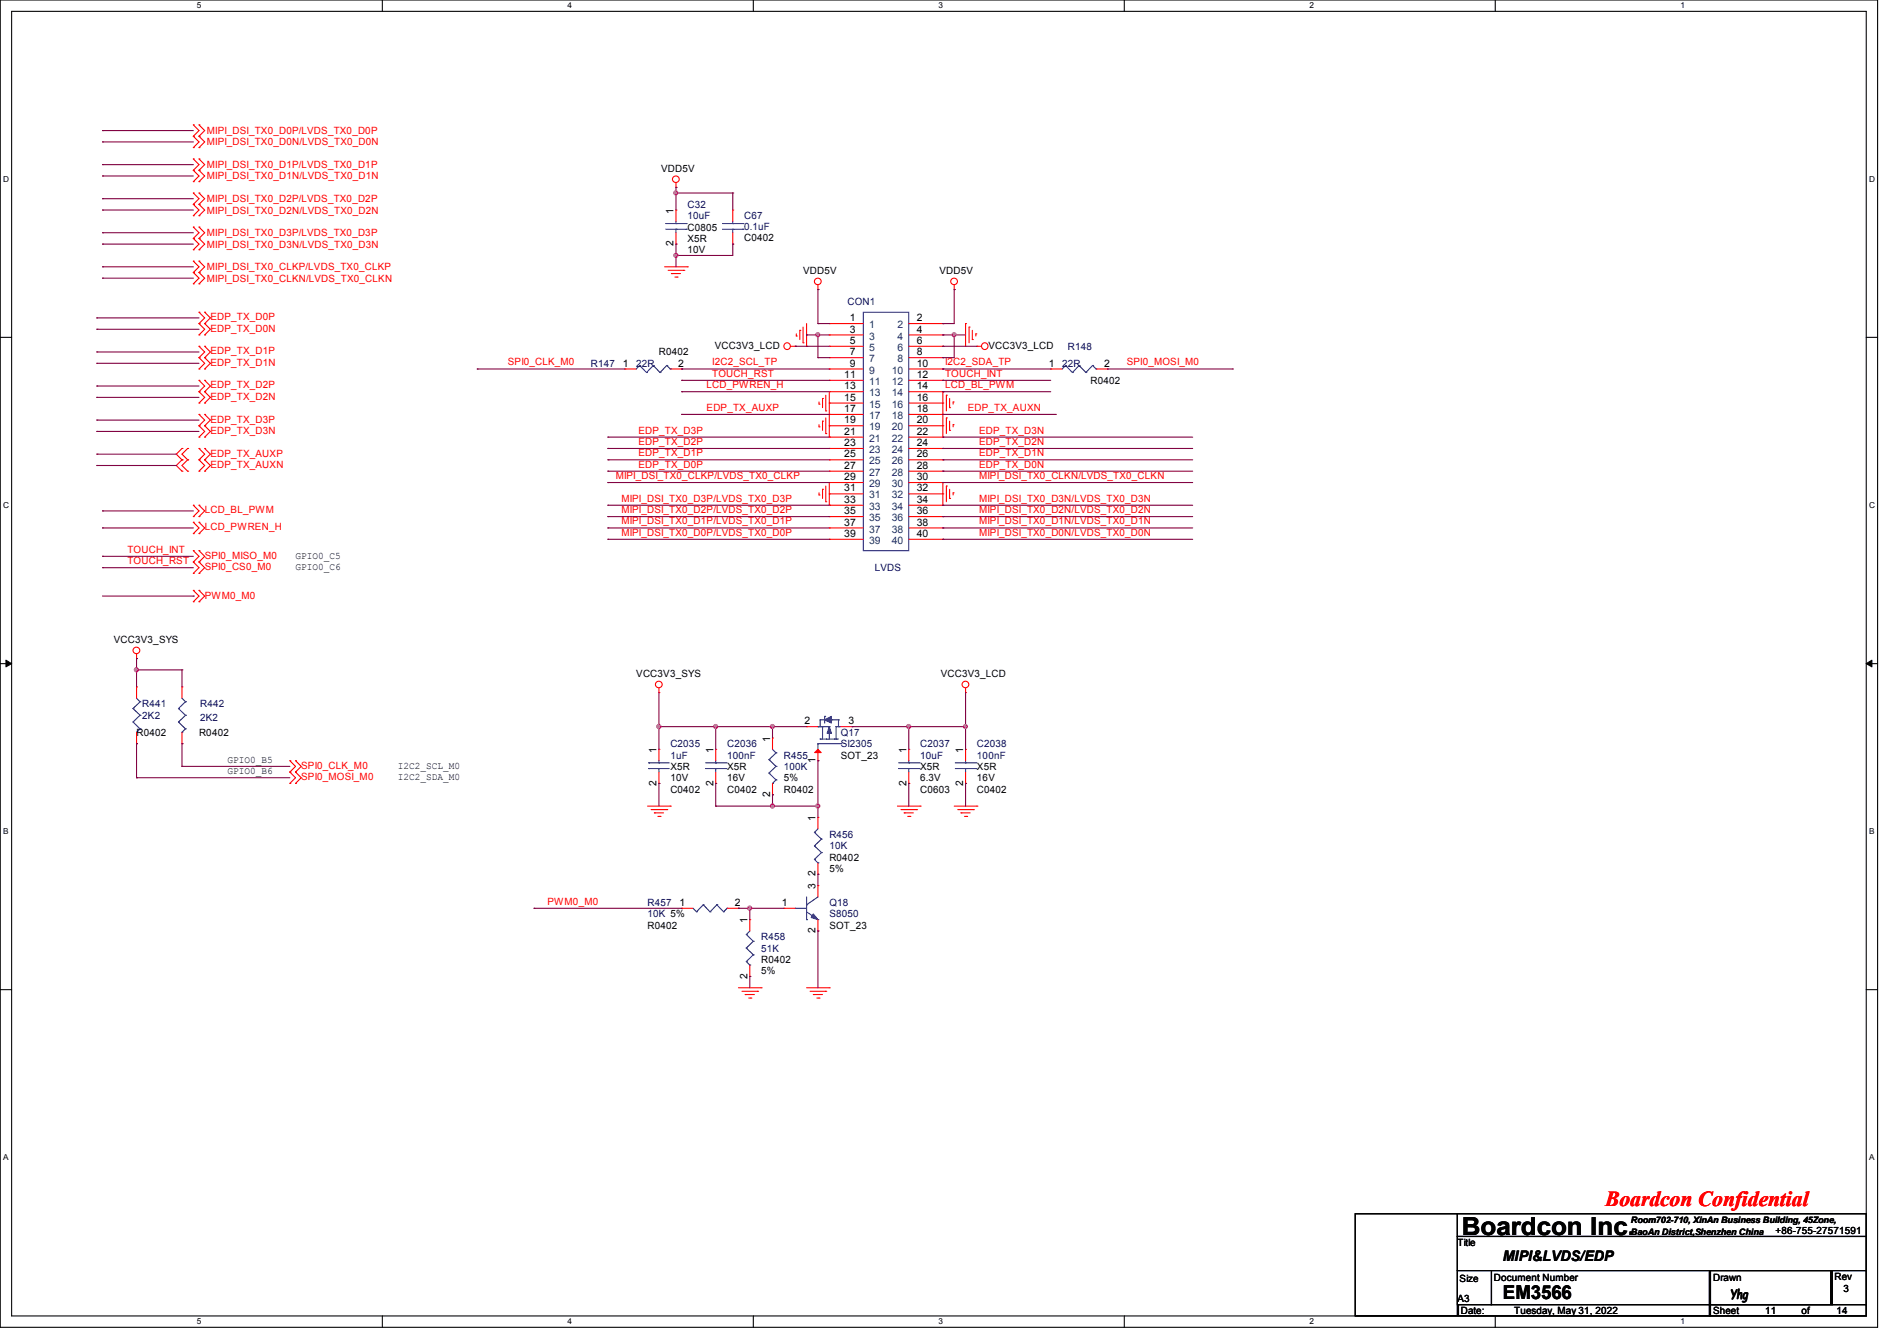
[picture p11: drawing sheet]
<svg xmlns="http://www.w3.org/2000/svg" width="297mm" height="210mm" viewBox="0 0 297 210" stroke-linecap="round" stroke-linejoin="round" font-family="sans-serif">
<path d="M0 0h294v207.9h-294zM1.8 1.8h290.4v204.3h-290.4z" fill="none" stroke="#000" stroke-width=".17"/>
<g fill="#fff">
<path d="M30.8 .2h.7v1.4h-.7z"/>
<path d="M30.8 206.2h.7v1.4h-.7z"/>
</g>
<path d="M59.9 0v1.8M59.9 206.1v1.8" fill="none" stroke="#000" stroke-width=".17"/>
<g fill="#fff">
<path d="M88.9 .2h.6v1.4h-.6z"/>
<path d="M88.9 206.2h.6v1.4h-.6z"/>
</g>
<path d="M117.9 0v1.8M117.9 206.1v1.8" fill="none" stroke="#000" stroke-width=".17"/>
<g fill="#fff">
<path d="M146.9 .2h.7v1.4h-.7z"/>
<path d="M146.9 206.2h.7v1.4h-.7z"/>
</g>
<path d="M176 0v1.8M176 206.1v1.8" fill="none" stroke="#000" stroke-width=".17"/>
<g fill="#fff">
<path d="M205 .2h.7v1.4h-.7z"/>
<path d="M205 206.2h.7v1.4h-.7z"/>
</g>
<path d="M234.1 0v1.8M234.1 206.1v1.8" fill="none" stroke="#000" stroke-width=".17"/>
<g fill="#fff">
<path d="M263.1 .2h.7v1.4h-.7z"/>
<path d="M263.1 206.2h.7v1.4h-.7z"/>
<path d="M.5 27.3h.9v1.4h-.9z"/>
<path d="M292.7 27.3h.8v1.4h-.8z"/>
<path d="M.5 78.4h.9v1.4h-.9z"/>
<path d="M292.7 78.4h.8v1.4h-.8z"/>
</g>
<path d="M0 52.8h1.8M292.2 52.8h1.8" fill="none" stroke="#000" stroke-width=".17"/>
<g fill="#fff">
<path d="M.5 129.5h.8v1.4h-.8z"/>
<path d="M292.7 129.5h.8v1.4h-.8z"/>
</g>
<path d="M0 103.9h1.8M292.2 103.9h1.8" fill="none" stroke="#000" stroke-width=".17"/>
<path d="M.9 103.4l.9 .5-.9 .5zM292.2 103.9l.9-.5v1z" fill="#000" stroke="#000" stroke-width=".16"/>
<g fill="#fff">
<path d="M.5 180.5h.8v1.4h-.8z"/>
<path d="M292.7 180.5h.8v1.4h-.8z"/>
</g>
<g fill="none" stroke="#000" stroke-width=".17">
<path d="M0 155h1.8M292.2 155h1.8M212.2 190.1h16v16h-16zM228.2 190.1h64v3.5h-64zM228.2 193.6h64v5.4h-64zM228.2 199h5.3v5.3h-5.3zM233.5 199h53.4v5.3h-53.4zM267.6 199h.1M267.6 199v5.3M267.8 199h18.8v5.3h-18.8zM286.9 199h5.3v5.3h-5.3zM228.3 204.3h39.5v1.8h-39.5z"/>
<path d="M267.6 204.3h24.6v1.8h-24.6z"/>
</g>
<g fill="none" stroke="#f00" stroke-width=".17">
<path d="M30.3 19.6h.1M30.3 19.6l.9 .8-.9 .9M31.2 19.6h.1M31.2 19.6l.8 .8-.8 .9M30.3 21.3h.1M30.3 23.1h.1M30.3 26.7h.1M30.3 24.9h.1M30.3 28.4h.1M30.3 32h.1M30.3 30.2h.1M30.3 33.8h.1"/>
<path d="M30.3 37.3h.1M30.3 35.6h.1M30.3 39.1h.1M30.3 21.3l.9 .9-.9 .9M30.3 24.9l.9 .9-.9 .9M30.3 26.7l.9 .9-.9 .8M30.3 30.2l.9 .9-.9 .9M30.3 32l.9 .9-.9 .9M30.3 35.6l.9 .8-.9 .9M30.3 37.3l.9 .9-.9 .9M31.2 21.3h.1M31.2 23.1h.1"/>
<path d="M31.2 26.7h.1M31.2 24.9h.1M31.2 28.4h.1M31.2 32h.1M31.2 30.2h.1M31.2 33.8h.1M31.2 37.3h.1M31.2 35.6h.1M31.2 39.1h.1M31.2 21.3l.8 .9-.8 .9M31.2 24.9l.8 .9-.8 .9M31.2 26.7l.8 .9-.8 .8"/>
<path d="M31.2 30.2l.8 .9-.8 .9M31.2 32l.8 .9-.8 .9M31.2 35.6l.8 .8-.8 .9M31.2 37.3l.8 .9-.8 .9M105.8 29.3h.1M105.8 32.9h.1M105.8 38.2h.1M105.8 28.6v.7M105.8 32.9v1.8M105.8 36.4v1.8M114.7 32.9h.1M114.7 38.2h.1"/>
<path d="M114.7 32.9v1.8M114.7 36.4v1.8M30.3 42.7h.1M30.3 40.9h.1M30.3 44.4h.1M30.3 40.9l.9 .9-.9 .9M30.3 42.7l.9 .9-.9 .8M31.2 42.7h.1M31.2 40.9h.1M31.2 44.4h.1M31.2 50.7h.1M31.2 48.9h.1"/>
<path d="M31.2 52.5h.1M31.2 56h.1M31.2 54.2h.1M31.2 57.8h.1M31.2 59.6h.1M31.2 40.9l.8 .9-.8 .9M31.2 42.7l.8 .9-.8 .8M31.2 48.9l.8 .9-.8 .9M31.2 50.7l.8 .9-.8 .9M31.2 54.2l.8 .9-.8 .9M31.2 56l.8 .9-.8 .9M31.2 59.6l.8 .9-.8 .8"/>
<path d="M32 50.7h.1M32 48.9h.1M32 52.5h.1M32 56h.1M32 54.2h.1M32 57.8h.1M32 59.6h.1M32 48.9l.9 .9-.9 .9M32 50.7l.9 .9-.9 .9M32 54.2l.9 .9-.9 .9M32 56l.9 .9-.9 .9M32 59.6l.9 .9-.9 .8"/>
<path d="M97.8 57.8h.1M97.8 57.8h1.8M104.1 41.8h3.5M104.6 42.3h2.5M104.9 57.8h1.8M105.1 42.8h.1M105.1 42.8h1.5M105.7 43.4h.3M106 43.4h.1M106.7 57.8h.1M107.1 42.3h.1M107.6 41.8h.1"/>
<path d="M123.8 54.2h.7M124.5 54.2h.1M124.7 52.6h.1M124.7 52.3v.3M125.2 51.7h.1M125.2 51.7v1.5M125.7 53.7h.1M125.7 51.2v2.5M126.3 54.2h.1M126.3 50.7v3.5M128.1 45.3h.1M128.1 44.6v.7"/>
<path d="M129.8 50.7h.1M129.8 52.5h.1M129.8 54.2h.1M129.8 56h.1M129.8 57.8h.1M129.8 59.6h.1M129.8 54.2h5.4M129.8 57.8h5.4M129.8 50.7h5.4M129.8 52.5h5.4M129.8 56h5.4M129.8 59.6h5.4"/>
<path d="M142.3 54.2h5.3M142.3 57.8h5.3M142.3 50.7h5.3M142.3 52.5h5.3M142.3 56h5.3M142.3 59.6h5.3M147.6 50.7h.1M147.6 52.5h.1M147.6 54.2h.1M147.6 56h.1M147.6 57.8h.1M147.6 59.6h.1"/>
<path d="M149.4 45.3h.1M149.4 44.6v.7M151.2 50.7h.1M151.2 50.7v3.5M151.7 51.2h.1M151.7 51.2v2.5M152.2 53.2h.1M152.2 51.7v1.5M152.8 52.3h.1M152.8 52.3v.3M153 54.2h.1M153 54.2h.7"/>
<path d="M164.5 57.8h.1M164.5 57.8h1.8M171.6 57.8h1.8M173.4 57.8h.1M28.5 70.2h.1M28.5 72h.1M28.5 73.8h.1M28.5 70.2l-.9 .9 .9 .9M28.5 72l-.9 .9 .9 .9M29.4 72h.1M29.4 70.2h.1M29.4 73.8h.1"/>
<path d="M29.4 70.2l-.9 .9 .9 .9M29.4 72l-.9 .9 .9 .9M30.3 79.1h.1M30.3 79.1l.9 .9-.9 .9M31.2 79.1h.1M31.2 61.3h.1M31.2 63.1h.1M31.2 66.7h.1M31.2 64.9h.1M31.2 68.5h.1M31.2 72h.1M31.2 70.2h.1"/>
<path d="M31.2 73.8h.1M31.2 79.1l.8 .9-.8 .9M31.2 61.3l.8 .9-.8 .9M31.2 64.9l.8 .9-.8 .9M31.2 66.7l.8 .9-.8 .9M31.2 70.2l.8 .9-.8 .9M31.2 72l.8 .9-.8 .9M32 61.3h.1M32 63.1h.1M32 66.7h.1M32 64.9h.1M32 68.5h.1"/>
<path d="M32 72h.1M32 70.2h.1M32 73.8h.1M32 61.3l.9 .9-.9 .9M32 64.9l.9 .9-.9 .9M32 66.7l.9 .9-.9 .9M32 70.2l.9 .9-.9 .9M32 72l.9 .9-.9 .9M128.2 63.3h.1M128.2 66.8h.1M128.2 77.5h.1M128.2 62.9v.4"/>
<path d="M128.2 66.5v.3M128.2 77.2v.3M128.8 62.4h.1M128.8 66h.1M128.8 76.6h.1M128.8 62.4v1.4M128.8 66v1.4M128.8 76.6v1.5M129.3 64.3h.1M129.3 67.9h.1M129.3 78.6h.1M129.3 61.9v2.4"/>
<path d="M129.3 65.4v2.5M129.3 76.1v2.5M129.8 64.9h.1M129.8 68.5h.1M129.8 79.1h.1M129.8 61.3h.1M129.8 63.1h.1M129.8 66.7h.1M129.8 70.2h.1M129.8 72h.1M129.8 73.8h.1M129.8 75.6h.1"/>
<path d="M129.8 77.3h.1M129.8 61.3v7.2M129.8 75.6v3.5M129.8 61.3h5.4M129.8 63.1h5.4M129.8 64.9h5.4M129.8 66.7h5.4M129.8 68.5h5.4M129.8 70.2h5.4M129.8 72h5.4M129.8 73.8h5.4M129.8 75.6h5.4"/>
<path d="M129.8 77.3h5.4M129.8 79.1h5.4M142.3 61.3h5.3M142.3 63.1h5.3M142.3 64.9h5.3M142.3 66.7h5.3M142.3 68.5h5.3M142.3 70.2h5.3M142.3 72h5.3M142.3 73.8h5.3M142.3 75.6h5.3M142.3 77.3h5.3"/>
<path d="M142.3 79.1h5.3M147.6 61.3h.1M147.6 64.9h.1M147.6 75.6h.1M147.6 63.1h.1M147.6 66.7h.1M147.6 68.5h.1M147.6 70.2h.1M147.6 72h.1M147.6 73.8h.1M147.6 77.3h.1M147.6 79.1h.1"/>
<path d="M147.6 61.3v7.2M147.6 75.6v3.5M148.2 61.9h.1M148.2 65.4h.1M148.2 76.1h.1M148.2 61.9v2.4M148.2 65.4v2.5M148.2 76.1v2.5M148.7 63.8h.1M148.7 67.4h.1M148.7 78.1h.1M148.7 62.4v1.4"/>
<path d="M148.7 66v1.4M148.7 76.6v1.5M149.2 62.9h.1M149.2 66.5h.1M149.2 77.2h.1M149.2 62.9v.4M149.2 66.5v.3M149.2 77.2v.3M30.3 80.9h.1M30.3 88h.1M30.3 86.2h.1M30.3 83.6h.1"/>
<path d="M30.3 81.8h.1M30.3 89.8h.1M30.3 94.2h.1M30.3 92.5h.1M30.3 86.2l.9 .9-.9 .9M30.3 81.8l.9 .9-.9 .9M30.3 88l.9 .9-.9 .9M30.3 92.5l.9 .8-.9 .9M31.2 80.9h.1M31.2 88h.1M31.2 86.2h.1M31.2 83.6h.1"/>
<path d="M31.2 81.8h.1M31.2 89.8h.1M31.2 94.2h.1M31.2 92.5h.1M31.2 86.2l.8 .9-.8 .9M31.2 81.8l.8 .9-.8 .9M31.2 88l.8 .9-.8 .9M31.2 92.5l.8 .8-.8 .9M129.8 80.9h.1M129.8 82.7h.1M129.8 84.5h.1M129.8 80.9h5.4"/>
<path d="M129.8 82.7h5.4M129.8 84.5h5.4M142.3 80.9h5.3M142.3 82.7h5.3M142.3 84.5h5.3M147.6 80.9h.1M147.6 82.7h.1M147.6 84.5h.1M21.4 103.1h.1M21.4 107.6h.1M21.4 116.5h.1M21.4 102.4v.7"/>
<path d="M21.4 107.6v1.7M21.4 114.7v1.8M28.5 107.6h.1M28.5 116.5h.1M28.5 107.6v1.7M28.5 114.7v1.8M45.4 119.1h.1M45.4 119.1l.9 .9-.9 .9M46.3 119.1h.1M46.3 119.1l.9 .9-.9 .9M103.2 108.5h.1M103.2 117.3h.1"/>
<path d="M103.2 107.7v.8M103.2 117.3v1.8M112.1 117.3h.1M112.1 117.3v1.8M120.9 115.6h.1M120.9 115.6v1.7M126.3 113.8h.1M126.3 113.8h1.8M128.1 119.1h.1M128.1 117.3v1.8M131.6 113.8h1.8M133.4 113.8h.1"/>
<path d="M142.3 117.3h.1M142.3 117.3v1.8M151.2 108.5h.1M151.2 117.3h.1M151.2 107.7v.8M151.2 117.3v1.8M45.4 120.9h.1M45.4 122.7h.1M45.4 120.9l.9 .9-.9 .9M46.3 120.9h.1M46.3 122.7h.1M46.3 120.9l.9 .9-.9 .9"/>
<path d="M101.4 126.2h3.5M101.9 126.8h2.5M102.4 127.3h.1M102.4 127.3h1.5M103 127.8h.3M103.2 122.7h.1M103.2 120.9v1.8M103.3 127.8h.1M104.4 126.8h.1M104.9 126.2h.1M112.1 122.7h.1M112.1 120.9v1.8"/>
<path d="M120.9 124.5h.1M120.9 122.7v1.8M128.1 128h.1M128.1 136.9h.1M128.1 138.7h.1M128.1 128v1.8M128.1 135.1v1.8M128.1 138.7v1.8M140.5 126.2h3.6M141.1 126.8h2.4M141.6 127.3h.1M141.6 127.3h1.4"/>
<path d="M142.1 127.8h.4M142.3 122.7h.1M142.3 120.9v1.8M142.5 127.8h.1M143.5 126.8h.1M144.1 126.2h.1M149.4 126.2h3.6M149.9 126.8h2.5M150.5 127.3h.1M150.5 127.3h1.4M151 127.8h.3M151.2 122.7h.1"/>
<path d="M151.2 120.9v1.8M151.3 127.8h.1M152.4 126.8h.1M153 126.2h.1M106.7 142.2h.1M106.7 142.2h1.8M113.8 142.2h1.8M115.6 142.2h.1M115.6 154.7h3.6M116.2 155.2h2.4M116.7 155.7h.1M116.7 155.7h1.4"/>
<path d="M117.2 156.3h.4M117.4 144h.1M117.4 152.9h.1M117.4 144v1.8M117.4 151.1v1.8M117.6 156.3h.1M118.6 155.2h.1M119.2 154.7h.1M122.7 142.2h.1M122.7 142.2h1.8M126.3 154.7h3.5M126.8 155.2h2.5"/>
<path d="M127.3 155.7h.1M127.3 155.7h1.5M127.9 156.3h.3M128.1 145.8h.1M128.1 144v1.8M128.2 156.3h.1M129.3 155.2h.1M129.8 154.7h.1"/>
<circle cx="105.8" cy="28.1" r=".52"/>
<circle cx="123.2" cy="54.2" r=".52"/>
<circle cx="128" cy="44.1" r=".52"/>
<circle cx="149.4" cy="44.1" r=".52"/>
<circle cx="154.2" cy="54.2" r=".52"/>
<circle cx="21.4" cy="101.9" r=".52"/>
<circle cx="103.2" cy="107.2" r=".52"/>
<circle cx="151.2" cy="107.2" r=".52"/>
</g>
<g fill="none" stroke="#00f" stroke-width=".17">
<path d="M104.2 35.9h3.2M104.2 35h3.2M105.8 35h.1M105.8 35.9h.1M105.8 34.7v.3M105.8 35.9v.5M107.4 35.9h.1M107.4 35h.1M113.1 35.9h3.2M113.1 35h3.2M114.7 35h.1M114.7 35.9h.1"/>
<path d="M114.7 34.7v.3M114.7 35.9v.5M116.3 35.9h.1M116.3 35h.1M100.2 57.2h.1M100.2 57.2l-.6 .6M100.2 57.2l1 1.1M101.2 58.3h.1M102.3 57.2h.1M102.3 57.2l-1.1 1.1M102.3 57.2l1 1.1M103.3 58.3h.1"/>
<path d="M104.4 57.2h.1M104.4 57.2l-1.1 1.1M104.4 57.2l.5 .6M104.9 57.8h.1M135.2 48.9h7.1v37.3h-7.1zM166.8 57.2h.1M166.8 57.2l-.5 .6M166.8 57.2l1.1 1.1M167.9 58.3h.1M169 57.2h.1M169 57.2l-1.1 1.1M169 57.2l1 1.1"/>
<path d="M170 58.3h.1M171.1 57.2h.1M171.1 57.2l-1.1 1.1M171.1 57.2l.5 .6M171.6 57.8h.1M20.8 111h.1M20.8 113.1h.1M20.8 111l1.1 1M20.8 113.1l1.1 1M21.4 114.7h.1M21.4 109.3l.5 .6M21.9 109.9h.1"/>
<path d="M21.9 112h.1M21.9 114.1h.1M21.9 109.9l-1.1 1.1M21.9 112l-1.1 1.1M21.9 114.1l-.5 .6M27.9 111h.1M27.9 113.1h.1M27.9 111l1.1 1M27.9 113.1l1.1 1M28.5 114.7h.1M28.5 109.3l.5 .6M29 109.9h.1"/>
<path d="M29 112h.1M29 114.1h.1M29 109.9l-1.1 1.1M29 112l-1.1 1.1M29 114.1l-.5 .6M101.6 119.5h.1M101.6 119.5h3.2M103.2 119.5h.1M103.2 119.1v.4M110.4 119.5h3.3M112.1 119.5h.1M112.1 119.1v.4"/>
<path d="M113.7 119.5h.1M120.4 119h.1M120.4 119l1.1 1M120.9 117.3l.6 .6M121.5 117.9h.1M121.5 117.9l-1.1 1.1M128.1 113.8h.1M128.1 116.5h.1M128.1 113.8h1.7M128.1 116.5v.8M128.1 116.5h3.5M128.4 115.7h.1"/>
<path d="M128.4 112.7h.1M128.4 113.8h.1M128.4 115.7h.7M128.4 112.7h.7M128.4 112.7v1.1M128.8 113.8h.1M128.8 113.8v1.9M129.1 112.2h.1M129.1 112.2v1M129.3 115.7h.1M129.3 115.7h1.1M129.8 113.8h.1"/>
<path d="M129.8 114.7h.1M129.8 113.8v.7M129.8 114.7v1M130.2 112.7h.1M130.2 112.7h1.1M130.6 115.7h.1M130.6 115.7h.7M130.9 115.7h.1M130.9 113.8h.1M130.9 113.8h.7M130.9 113.8v1.9M131.3 113.8h.1"/>
<path d="M131.3 112.7h.1M131.3 112.7v1.1M131.6 116.5h.1M140.7 119.5h3.2M142.3 119.5h.1M142.3 119.1v.4M143.9 119.5h.1M149.6 119.5h3.2M151.2 119.5h.1M151.2 119.1v.4M152.8 119.5h.1M101.6 120.4h.1"/>
<path d="M101.6 120.4h3.2M103.2 120.4h.1M103.2 120.4v.5M110.4 120.4h3.3M112.1 120.4h.1M112.1 120.4v.5M113.7 120.4h.1M120.4 121.1h.1M120.4 121.1l1.1 1M120.9 122.7h.1M121.5 120h.1M121.5 122.1h.1"/>
<path d="M121.5 120l-1.1 1.1M121.5 122.1l-.6 .6M127.5 130.3h.1M127.5 132.5h.1M127.5 134.6h.1M127.5 130.3l1.1 1.1M127.5 132.5l1.1 1M127.5 134.6l.6 .5M128.1 135.1h.1M128.1 129.8l-.6 .5M128.6 131.4h.1M128.6 133.5h.1"/>
<path d="M128.6 131.4l-1.1 1.1M128.6 133.5l-1.1 1.1M140.7 120.4h3.2M142.3 120.4h.1M142.3 120.4v.5M143.9 120.4h.1M149.6 120.4h3.2M151.2 120.4h.1M151.2 120.4v.5M152.8 120.4h.1M108.5 142.2l.6 .6M109.1 142.8h.1"/>
<path d="M110.1 141.7h.1M110.1 141.7l-1 1.1M110.1 141.7l1.1 1.1M111.2 142.8h.1M112.2 141.7h.1M112.2 141.7l-1 1.1M112.2 141.7l1.1 1.1M113.3 142.8h.1M113.8 142.2h.1M113.8 142.2l-.5 .6M116.8 146.3h.1M116.8 148.5h.1"/>
<path d="M116.8 150.6h.1M116.8 150.6l.6 .5M116.8 146.3l1.1 1.1M116.8 148.5l1.1 1M117.4 151.1h.1M117.4 145.8l-.6 .5M117.9 147.4h.1M117.9 149.5h.1M117.9 147.4l-1.1 1.1M117.9 149.5l-1.1 1.1M124.5 142.2h.1M124.5 142.2h1.8"/>
<path d="M126.3 141.7h.1M126.3 144h.1M126.3 142.8l1.8 1.2M126.3 140.5v3.5M128.1 144h.1M128.1 140.5l-1.8 1.2"/>
</g>
<g fill="#00f" stroke="#00f" stroke-width=".17">
<path d="M129.8 113.8l.4 1.1h-.7z"/>
<path d="M129.1 112.7l1.1-.5v1z"/>
<path d="M127.3 143.1l.8 .9-1.1-.3z"/>
</g>
<path d="M128.1 117.3l.5 .6h-1z" fill="#f00" stroke="#f00" stroke-width=".17"/>
<g fill="none" stroke="#800040" stroke-width=".17">
<path d="M16 20.4h.1M16 25.8h.1M16 31.1h.1M16 32.9h.1M16 36.4h.1M16 38.2h.1M16 22.2h.1M16 27.6h.1M16 20.4h14.3M16 25.8h14.3M16 31.1h14.3M16 32.9h14.3"/>
<path d="M16 36.4h14.3M16 38.2h14.3M16 22.2h14.3M16 27.6h14.3M105.8 29.3h.1M105.8 30.2h.1M105.8 38.2h.1M105.8 29.3v3.6M105.8 38.2v3.6M105.8 30.2h8.9M114.7 30.2h.1M114.7 38.2h.1"/>
<path d="M114.7 30.2v2.7M114.7 38.2v1.8h-8.9M15.2 56.9h.1M15.2 55.1h.1M15.2 51.6h.1M15.2 49.8h.1M15.2 56.9h16M15.2 55.1h16M15.2 51.6h16M15.2 49.8h16M16 41.8h.1M16 43.6h.1"/>
<path d="M16 41.8h14.3M16 43.6h14.3M74.7 57.8h.1M74.7 57.8h23.1M105.8 40h.1M106.7 57.8h.1M106.7 59.6h.1M106.7 57.8h23.1M106.7 59.6h23.1M124.5 54.2h.1M124.5 54.2h5.3M126.3 52.5h.1"/>
<path d="M126.3 52.5h3.5M128.1 45.3h.1M128.1 52.5h.1M128.1 56h.1M128.1 50.7h.1M128.1 45.3v5.4M128.1 52.5v3.5M128.1 56h1.7M128.1 50.7h1.7M147.6 57.8h.1M147.6 54.2h.1M147.6 56h.1"/>
<path d="M147.6 59.6h.1M147.6 52.5h.1M147.6 50.7h.1M147.6 52.5h3.6M147.6 57.8h16.9M147.6 54.2h5.4M147.6 59.6h16.9M149.4 45.3h.1M149.4 52.5h.1M149.4 45.3v5.4h-1.8M149.4 52.5v3.5h-1.8M173.4 57.8h19.6"/>
<path d="M193 57.8h.1M15.2 60.5h.1M15.2 62.2h.1M15.2 67.6h.1M15.2 71.1h.1M15.2 72.9h.1M15.2 65.8h.1M15.2 60.5h16M15.2 62.2h16M15.2 67.6h16M15.2 71.1h12.4M15.2 72.9h12.4"/>
<path d="M15.2 65.8h16M95.2 70.2h.1M95.2 72h.1M95.2 73.8h.1M95.2 75.6h.1M95.2 79.1h.1M95.2 68.5h.1M95.2 70.2h34.6M95.2 68.5h34.6M95.2 72h34.6M95.2 73.8h34.6M95.2 75.6h34.6"/>
<path d="M95.2 79.1h34.6M106.7 61.3h.1M106.7 64.9h.1M106.7 61.3h23.1M106.7 64.9h23.1M147.6 70.2h.1M147.6 61.3h.1M147.6 64.9h.1M147.6 68.5h.1M147.6 72h.1M147.6 73.8h.1M147.6 75.6h.1"/>
<path d="M147.6 79.1h.1M147.6 70.2h39.1M147.6 61.3h16.9M147.6 64.9h17.8M147.6 68.5h39.1M147.6 72h39.1M147.6 73.8h39.1M147.6 75.6h39.1M147.6 79.1h39.1M16 80h.1M16 87.1h.1M16 88.9h.1"/>
<path d="M16 82.7h.1M16 82.7h14.3M16 80h14.3M16 87.1h14.3M16 88.9h14.3M16 93.3h14.3M30.3 93.3h.1M95.2 80.9h.1M95.2 84.5h.1M95.2 82.7h.1M95.2 80.9h34.6M95.2 84.5h34.6"/>
<path d="M95.2 82.7h34.6M147.6 80.9h.1M147.6 84.5h.1M147.6 82.7h.1M147.6 80.9h39.1M147.6 84.5h39.1M147.6 82.7h39.1M21.4 103.1h.1M21.4 104.9h.1M21.4 116.5h.1M21.4 103.1v4.5M21.4 116.5v5.3"/>
<path d="M21.4 104.9h7.1M28.5 104.9h.1M28.5 116.5h.1M28.5 104.9v2.7M28.5 116.5v3.5M103.2 113.8h.1M103.2 108.5v8.8M103.2 113.8h23.1M112.1 113.8h.1M112.1 113.8v3.5M120.9 113.8h.1M120.9 113.8v1.8"/>
<path d="M128.1 119.1h.1M128.1 119.1v8.9M133.4 113.8h.1M133.4 113.8h17.8M142.3 113.8h.1M142.3 113.8v3.5M151.2 113.8h.1M151.2 108.5v8.8M21.4 121.8h.1M21.4 121.8h24M28.5 120h.1M28.5 120h16.9"/>
<path d="M103.2 122.7h.1M103.2 122.7v3.5M112.1 122.7h.1M112.1 126.2h.1M112.1 122.7v3.5M112.1 126.2h16M120.9 124.5h.1M120.9 126.2h.1M120.9 124.5v1.7M128.1 126.2h.1M128.1 136.9h.1M128.1 136.9v1.8"/>
<path d="M142.3 122.7h.1M142.3 122.7v3.5M151.2 122.7h.1M151.2 122.7v3.5M83.6 142.2h.1M83.6 142.2h23.1M115.6 142.2h.1M115.6 142.2h7.1M117.4 142.2h.1M117.4 152.9h.1M117.4 142.2v1.8M117.4 152.9v1.8"/>
<path d="M128.1 145.8h.1M128.1 145.8v8.9"/>
</g>
<g fill="#f0f" stroke="#f0f" stroke-width=".17">
<circle cx="128" cy="52.4" r=".32"/>
<circle cx="149.4" cy="52.4" r=".32"/>
<circle cx="105.8" cy="30.2" r=".32"/>
<circle cx="105.8" cy="40" r=".32"/>
<circle cx="21.4" cy="104.9" r=".32"/>
<circle cx="112" cy="113.8" r=".32"/>
<circle cx="103.1" cy="113.8" r=".32"/>
<circle cx="120.9" cy="113.8" r=".32"/>
<circle cx="151.2" cy="113.8" r=".32"/>
<circle cx="142.3" cy="113.8" r=".32"/>
<circle cx="128" cy="126.2" r=".32"/>
<circle cx="120.9" cy="126.2" r=".32"/>
<circle cx="117.4" cy="142.2" r=".32"/>
</g>
<text font-size="3.9" x="228.9" y="193.3">Boardcon Inc.</text>
<text font-size="3.3" fill="#f00" x="251.3" y="188.9">Boardcon Confidential</text>
<text font-size="3" x="235.3" y="203.5">EM3566</text>
<text font-size="2.3" x="235.3" y="197.5">MIPI&amp;LVDS/EDP</text>
<text font-size="2.1" x="270.9" y="203.4">Yhg</text>
<g font-size="1.6" fill="#f00">
<text x="32.4" y="21">MIPI_DSI_TX0_D0P/LVDS_TX0_D0P</text>
<text x="32.4" y="22.8">MIPI_DSI_TX0_D0N/LVDS_TX0_D0N</text>
<text x="32.4" y="26.3">MIPI_DSI_TX0_D1P/LVDS_TX0_D1P</text>
<text x="32.4" y="28.1">MIPI_DSI_TX0_D1N/LVDS_TX0_D1N</text>
<text x="32.4" y="31.7">MIPI_DSI_TX0_D2P/LVDS_TX0_D2P</text>
<text x="32.4" y="33.4">MIPI_DSI_TX0_D2N/LVDS_TX0_D2N</text>
<text x="32.4" y="37">MIPI_DSI_TX0_D3P/LVDS_TX0_D3P</text>
<text x="32.4" y="38.8">MIPI_DSI_TX0_D3N/LVDS_TX0_D3N</text>
<text x="32.4" y="42.3">MIPI_DSI_TX0_CLKP/LVDS_TX0_CLKP</text>
<text x="32.4" y="44.1">MIPI_DSI_TX0_CLKN/LVDS_TX0_CLKN</text>
<text x="32.9" y="50.2">EDP_TX_D0P</text>
<text x="32.9" y="51.9">EDP_TX_D0N</text>
<text x="32.9" y="55.5">EDP_TX_D1P</text>
<text x="32.9" y="57.3">EDP_TX_D1N</text>
<text x="79.5" y="57.2">SPI0_CLK_M0</text>
<text x="111.5" y="57.2">I2C2_SCL_TP</text>
<text x="111.5" y="59">TOUCH_RST</text>
<text x="148" y="57.2">I2C2_SDA_TP</text>
<text x="148" y="59">TOUCH_INT</text>
<text x="176.4" y="57.2">SPI0_MOSI_M0</text>
<text x="32.9" y="60.8">EDP_TX_D2P</text>
<text x="32.9" y="62.6">EDP_TX_D2N</text>
<text x="110.6" y="60.8">LCD_PWREN_H</text>
<text x="110.6" y="64.3">EDP_TX_AUXP</text>
<text x="148" y="60.8">LCD_BL_PWM</text>
<text x="151.5" y="64.3">EDP_TX_AUXN</text>
<text x="32.9" y="66.2">EDP_TX_D3P</text>
<text x="32.9" y="67.9">EDP_TX_D3N</text>
<text x="32.9" y="71.5">EDP_TX_AUXP</text>
<text x="100" y="69.7">EDP_TX_D2P</text>
<text x="100" y="71.5">EDP_TX_D1P</text>
<text x="100" y="67.9">EDP_TX_D3P</text>
<text x="153.3" y="69.7">EDP_TX_D2N</text>
<text x="153.3" y="67.9">EDP_TX_D3N</text>
<text x="153.3" y="71.5">EDP_TX_D1N</text>
<text x="32.9" y="73.3">EDP_TX_AUXN</text>
<text x="96.4" y="75">MIPI_DSI_TX0_CLKP/LVDS_TX0_CLKP</text>
<text x="100" y="73.2">EDP_TX_D0P</text>
<text x="153.3" y="73.2">EDP_TX_D0N</text>
<text x="153.3" y="75">MIPI_DSI_TX0_CLKN/LVDS_TX0_CLKN</text>
<text x="32" y="80.4">LCD_BL_PWM</text>
<text x="32" y="83.1">LCD_PWREN_H</text>
<text x="97.3" y="80.3">MIPI_DSI_TX0_D2P/LVDS_TX0_D2P</text>
<text x="97.3" y="78.6">MIPI_DSI_TX0_D3P/LVDS_TX0_D3P</text>
<text x="97.3" y="83.9">MIPI_DSI_TX0_D0P/LVDS_TX0_D0P</text>
<text x="97.3" y="82.1">MIPI_DSI_TX0_D1P/LVDS_TX0_D1P</text>
<text x="153.3" y="80.3">MIPI_DSI_TX0_D2N/LVDS_TX0_D2N</text>
<text x="153.3" y="78.6">MIPI_DSI_TX0_D3N/LVDS_TX0_D3N</text>
<text x="153.3" y="83.9">MIPI_DSI_TX0_D0N/LVDS_TX0_D0N</text>
<text x="153.3" y="82.1">MIPI_DSI_TX0_D1N/LVDS_TX0_D1N</text>
<text x="19.9" y="86.6">TOUCH_INT</text>
<text x="19.9" y="88.3">TOUCH_RST</text>
<text x="32" y="87.5">SPI0_MISO_M0</text>
<text x="32" y="89.3">SPI0_CS0_M0</text>
<text x="32" y="93.7">PWM0_M0</text>
<text x="47.2" y="120.4">SPI0_CLK_M0</text>
<text x="47.2" y="122.2">SPI0_MOSI_M0</text>
<text x="85.7" y="141.7">PWM0_M0</text>
</g>
<g font-size="1.6">
<text x="103.5" y="26.9">VDD5V</text>
<text x="105.5" y="33.4" transform="rotate(-90 105.5 33.4)">1</text>
<text x="105.5" y="38.6" transform="rotate(-90 105.5 38.6)">2</text>
<text x="107.6" y="36.1">C0805</text>
<text x="107.6" y="37.9">X5R</text>
<text x="107.6" y="39.7">10V</text>
<text x="116.5" y="37.7">C0402</text>
<text x="125.7" y="42.9">VDD5V</text>
<text x="147.1" y="42.9">VDD5V</text>
<text x="133.1" y="50.3">1</text>
<text x="133.1" y="52.1">3</text>
<text x="133.1" y="53.8">5</text>
<text x="143.5" y="50.3">2</text>
<text x="143.5" y="52.1">4</text>
<text x="143.5" y="53.8">6</text>
<text x="97.5" y="57.4">1</text>
<text x="103.2" y="55.7">R0402</text>
<text x="106.2" y="57.4">2</text>
<text x="111.9" y="54.6">VCC3V3_LCD</text>
<text x="132.2" y="59.2">11</text>
<text x="133.1" y="55.6">7</text>
<text x="133.1" y="57.4">9</text>
<text x="143.5" y="55.6">8</text>
<text x="143.5" y="57.4">10</text>
<text x="143.5" y="59.2">12</text>
<text x="154.7" y="54.6">VCC3V3_LCD</text>
<text x="164.2" y="57.4">1</text>
<text x="172.9" y="57.4">2</text>
<text x="132.2" y="61">13</text>
<text x="132.2" y="62.7">15</text>
<text x="132.2" y="64.5">17</text>
<text x="143.5" y="61">14</text>
<text x="143.5" y="62.7">16</text>
<text x="143.5" y="64.5">18</text>
<text x="170.7" y="60.1">R0402</text>
<text x="132.2" y="66.3">19</text>
<text x="132.2" y="68.1">21</text>
<text x="132.2" y="69.8">23</text>
<text x="132.2" y="71.6">25</text>
<text x="143.5" y="66.3">20</text>
<text x="143.5" y="68.1">22</text>
<text x="143.5" y="69.8">24</text>
<text x="143.5" y="71.6">26</text>
<text x="132.2" y="73.4">27</text>
<text x="132.2" y="75.2">29</text>
<text x="132.2" y="77">31</text>
<text x="143.5" y="73.4">28</text>
<text x="143.5" y="75.2">30</text>
<text x="143.5" y="77">32</text>
<text x="132.2" y="78.7">33</text>
<text x="132.2" y="80.5">35</text>
<text x="132.2" y="82.3">37</text>
<text x="143.5" y="78.7">34</text>
<text x="143.5" y="80.5">36</text>
<text x="143.5" y="82.3">38</text>
<text x="46.3" y="87.5">GPIO0_C5</text>
<text x="46.3" y="89.2">GPIO0_C6</text>
<text x="132.2" y="84.1">39</text>
<text x="143.5" y="84.1">40</text>
<text x="17.8" y="100.7">VCC3V3_SYS</text>
<text x="99.6" y="106">VCC3V3_SYS</text>
<text x="147.3" y="106">VCC3V3_LCD</text>
<text x="126" y="113.4">2</text>
<text x="132.9" y="113.4">3</text>
<text x="21.4" y="115.2">R0402</text>
<text x="31.2" y="115.2">R0402</text>
<text x="35.6" y="119.5">GPIO0_B5</text>
<text x="102.8" y="117.9" transform="rotate(-90 102.8 117.9)">1</text>
<text x="111.7" y="117.9" transform="rotate(-90 111.7 117.9)">1</text>
<text x="120.6" y="116.1" transform="rotate(-90 120.6 116.1)">1</text>
<text x="127.7" y="119.5" transform="rotate(-90 127.7 119.5)">1</text>
<text x="131.6" y="118.8">SOT_23</text>
<text x="141.9" y="117.9" transform="rotate(-90 141.9 117.9)">1</text>
<text x="150.8" y="117.9" transform="rotate(-90 150.8 117.9)">1</text>
<text x="35.6" y="121.2">GPIO0_B6</text>
<text x="62.3" y="120.4">I2C2_SCL_M0</text>
<text x="62.3" y="122.1">I2C2_SDA_M0</text>
<text x="102.8" y="123" transform="rotate(-90 102.8 123)">2</text>
<text x="105" y="124.1">C0402</text>
<text x="105" y="120.6">X5R</text>
<text x="105" y="122.3">10V</text>
<text x="111.7" y="123" transform="rotate(-90 111.7 123)">2</text>
<text x="113.8" y="124.1">C0402</text>
<text x="113.8" y="120.6">X5R</text>
<text x="113.8" y="122.3">16V</text>
<text x="120.6" y="124.8" transform="rotate(-90 120.6 124.8)">2</text>
<text x="122.7" y="124.1">R0402</text>
<text x="122.7" y="122.3">5%</text>
<text x="141.9" y="123" transform="rotate(-90 141.9 123)">2</text>
<text x="144.1" y="124.1">C0603</text>
<text x="144.1" y="120.6">X5R</text>
<text x="144.1" y="122.3">6.3V</text>
<text x="150.8" y="123" transform="rotate(-90 150.8 123)">2</text>
<text x="153" y="124.1">C0402</text>
<text x="153" y="120.6">X5R</text>
<text x="153" y="122.3">16V</text>
<text x="127.7" y="128.6" transform="rotate(-90 127.7 128.6)">1</text>
<text x="127.7" y="137.2" transform="rotate(-90 127.7 137.2)">2</text>
<text x="129.8" y="134.8">R0402</text>
<text x="129.8" y="136.6">5%</text>
<text x="106.4" y="141.9">1</text>
<text x="115.1" y="141.9">2</text>
<text x="122.4" y="141.9">1</text>
<text x="127.7" y="139.2" transform="rotate(-90 127.7 139.2)">3</text>
<text x="101.4" y="145.5">R0402</text>
<text x="117" y="144.6" transform="rotate(-90 117 144.6)">1</text>
<text x="127.7" y="146.1" transform="rotate(-90 127.7 146.1)">2</text>
<text x="129.8" y="145.5">SOT_23</text>
<text x="117" y="153.2" transform="rotate(-90 117 153.2)">2</text>
<text x="119.2" y="150.8">R0402</text>
<text x="119.2" y="152.6">5%</text>
<text x="228.2" y="195.1">Title</text>
<text x="278" y="193.3">+86-755-27571591</text>
<text x="228.2" y="204">A3</text>
<text x="228.5" y="200.7">Size</text>
<text x="233.9" y="200.6">Document Number</text>
<text x="268.2" y="200.6">Drawn</text>
<text x="287.2" y="200.4">Rev</text>
<text x="288.6" y="202.4">3</text>
<text x="228.7" y="205.7">Date:</text>
<text x="237.1" y="205.7">Tuesday, May 31, 2022</text>
<text x="268.2" y="205.7">Sheet</text>
<text x="276.4" y="205.7">11</text>
<text x="282" y="205.7">of</text>
<text x="287.5" y="205.7">14</text>
</g>
<g font-size="1.6" fill="#000080">
<text x="107.6" y="32.6">C32</text>
<text x="107.6" y="34.3">10uF</text>
<text x="116.5" y="34.3">C67</text>
<text x="116.5" y="35.9">0.1uF</text>
<text x="132.7" y="47.8">CON1</text>
<text x="92.5" y="57.4">R147</text>
<text x="99.6" y="57.4">22R</text>
<text x="166.3" y="57.4">22R</text>
<text x="167.2" y="54.8">R148</text>
<text x="137" y="89.5">LVDS</text>
<text x="22.3" y="110.8">R441</text>
<text x="22.3" y="112.6">2K2</text>
<text x="31.3" y="110.8">R442</text>
<text x="31.3" y="112.9">2K2</text>
<text x="105" y="117">C2035</text>
<text x="105" y="118.8">1uF</text>
<text x="113.8" y="117">C2036</text>
<text x="113.8" y="118.8">100nF</text>
<text x="122.7" y="118.8">R455</text>
<text x="131.6" y="115.2">Q17</text>
<text x="131.6" y="117">SI2305</text>
<text x="144.1" y="117">C2037</text>
<text x="144.1" y="118.8">10uF</text>
<text x="153" y="117">C2038</text>
<text x="153" y="118.8">100nF</text>
<text x="122.7" y="120.6">100K</text>
<text x="129.8" y="131.2">R456</text>
<text x="129.8" y="133">10K</text>
<text x="101.4" y="141.9">R457</text>
<text x="101.4" y="143.7">10K 5%</text>
<text x="129.8" y="141.9">Q18</text>
<text x="129.8" y="143.7">S8050</text>
<text x="119.2" y="147.2">R458</text>
<text x="119.2" y="149">51K</text>
</g>
<g font-size="1.6" fill="#004080">
<text x="136.1" y="51.4">1</text>
<text x="136.1" y="53.2">3</text>
<text x="140.5" y="51.4">2</text>
<text x="140.5" y="53.2">4</text>
<text x="136.1" y="54.9">5</text>
<text x="136.1" y="56.7">7</text>
<text x="136.1" y="58.5">9</text>
<text x="139.6" y="58.5">10</text>
<text x="140.5" y="54.9">6</text>
<text x="140.5" y="56.7">8</text>
<text x="136.1" y="60.3">11</text>
<text x="136.1" y="62.1">13</text>
<text x="136.1" y="63.8">15</text>
<text x="136.1" y="65.6">17</text>
<text x="139.6" y="60.3">12</text>
<text x="139.6" y="62.1">14</text>
<text x="139.6" y="63.8">16</text>
<text x="139.6" y="65.6">18</text>
<text x="136.1" y="67.4">19</text>
<text x="136.1" y="69.2">21</text>
<text x="136.1" y="71">23</text>
<text x="139.6" y="67.4">20</text>
<text x="139.6" y="69.2">22</text>
<text x="139.6" y="71">24</text>
<text x="136.1" y="72.7">25</text>
<text x="136.1" y="74.5">27</text>
<text x="136.1" y="76.3">29</text>
<text x="139.6" y="72.7">26</text>
<text x="139.6" y="74.5">28</text>
<text x="139.6" y="76.3">30</text>
<text x="136.1" y="78.1">31</text>
<text x="136.1" y="79.8">33</text>
<text x="136.1" y="81.6">35</text>
<text x="136.1" y="83.4">37</text>
<text x="139.6" y="78.1">32</text>
<text x="139.6" y="79.8">34</text>
<text x="139.6" y="81.6">36</text>
<text x="139.6" y="83.4">38</text>
<text x="136.1" y="85.2">39</text>
<text x="139.6" y="85.2">40</text>
</g>
<g font-size="1.4">
<text x="255.3" y="191.6">Room702-710, XinAn Business Building, 45Zone,</text>
<text x="255.3" y="193.3">BaoAn District,Shenzhen China</text>
</g>
<g font-size="1.3">
<text x="30.8" y="1.3">5</text>
<text x="88.9" y="1.3">4</text>
<text x="146.9" y="1.3">3</text>
<text x="205" y="1.3">2</text>
<text x="263.1" y="1.3">1</text>
<text x=".5" y="28.4">D</text>
<text x="292.6" y="28.4">D</text>
<text x=".5" y="79.5">C</text>
<text x="292.6" y="79.5">C</text>
<text x=".5" y="130.6">B</text>
<text x="292.6" y="130.6">B</text>
<text x=".5" y="181.7">A</text>
<text x="292.6" y="181.7">A</text>
<text x="30.8" y="207.4">5</text>
<text x="88.9" y="207.4">4</text>
<text x="146.9" y="207.4">3</text>
<text x="205" y="207.4">2</text>
<text x="263.1" y="207.4">1</text>
</g>
</svg>
